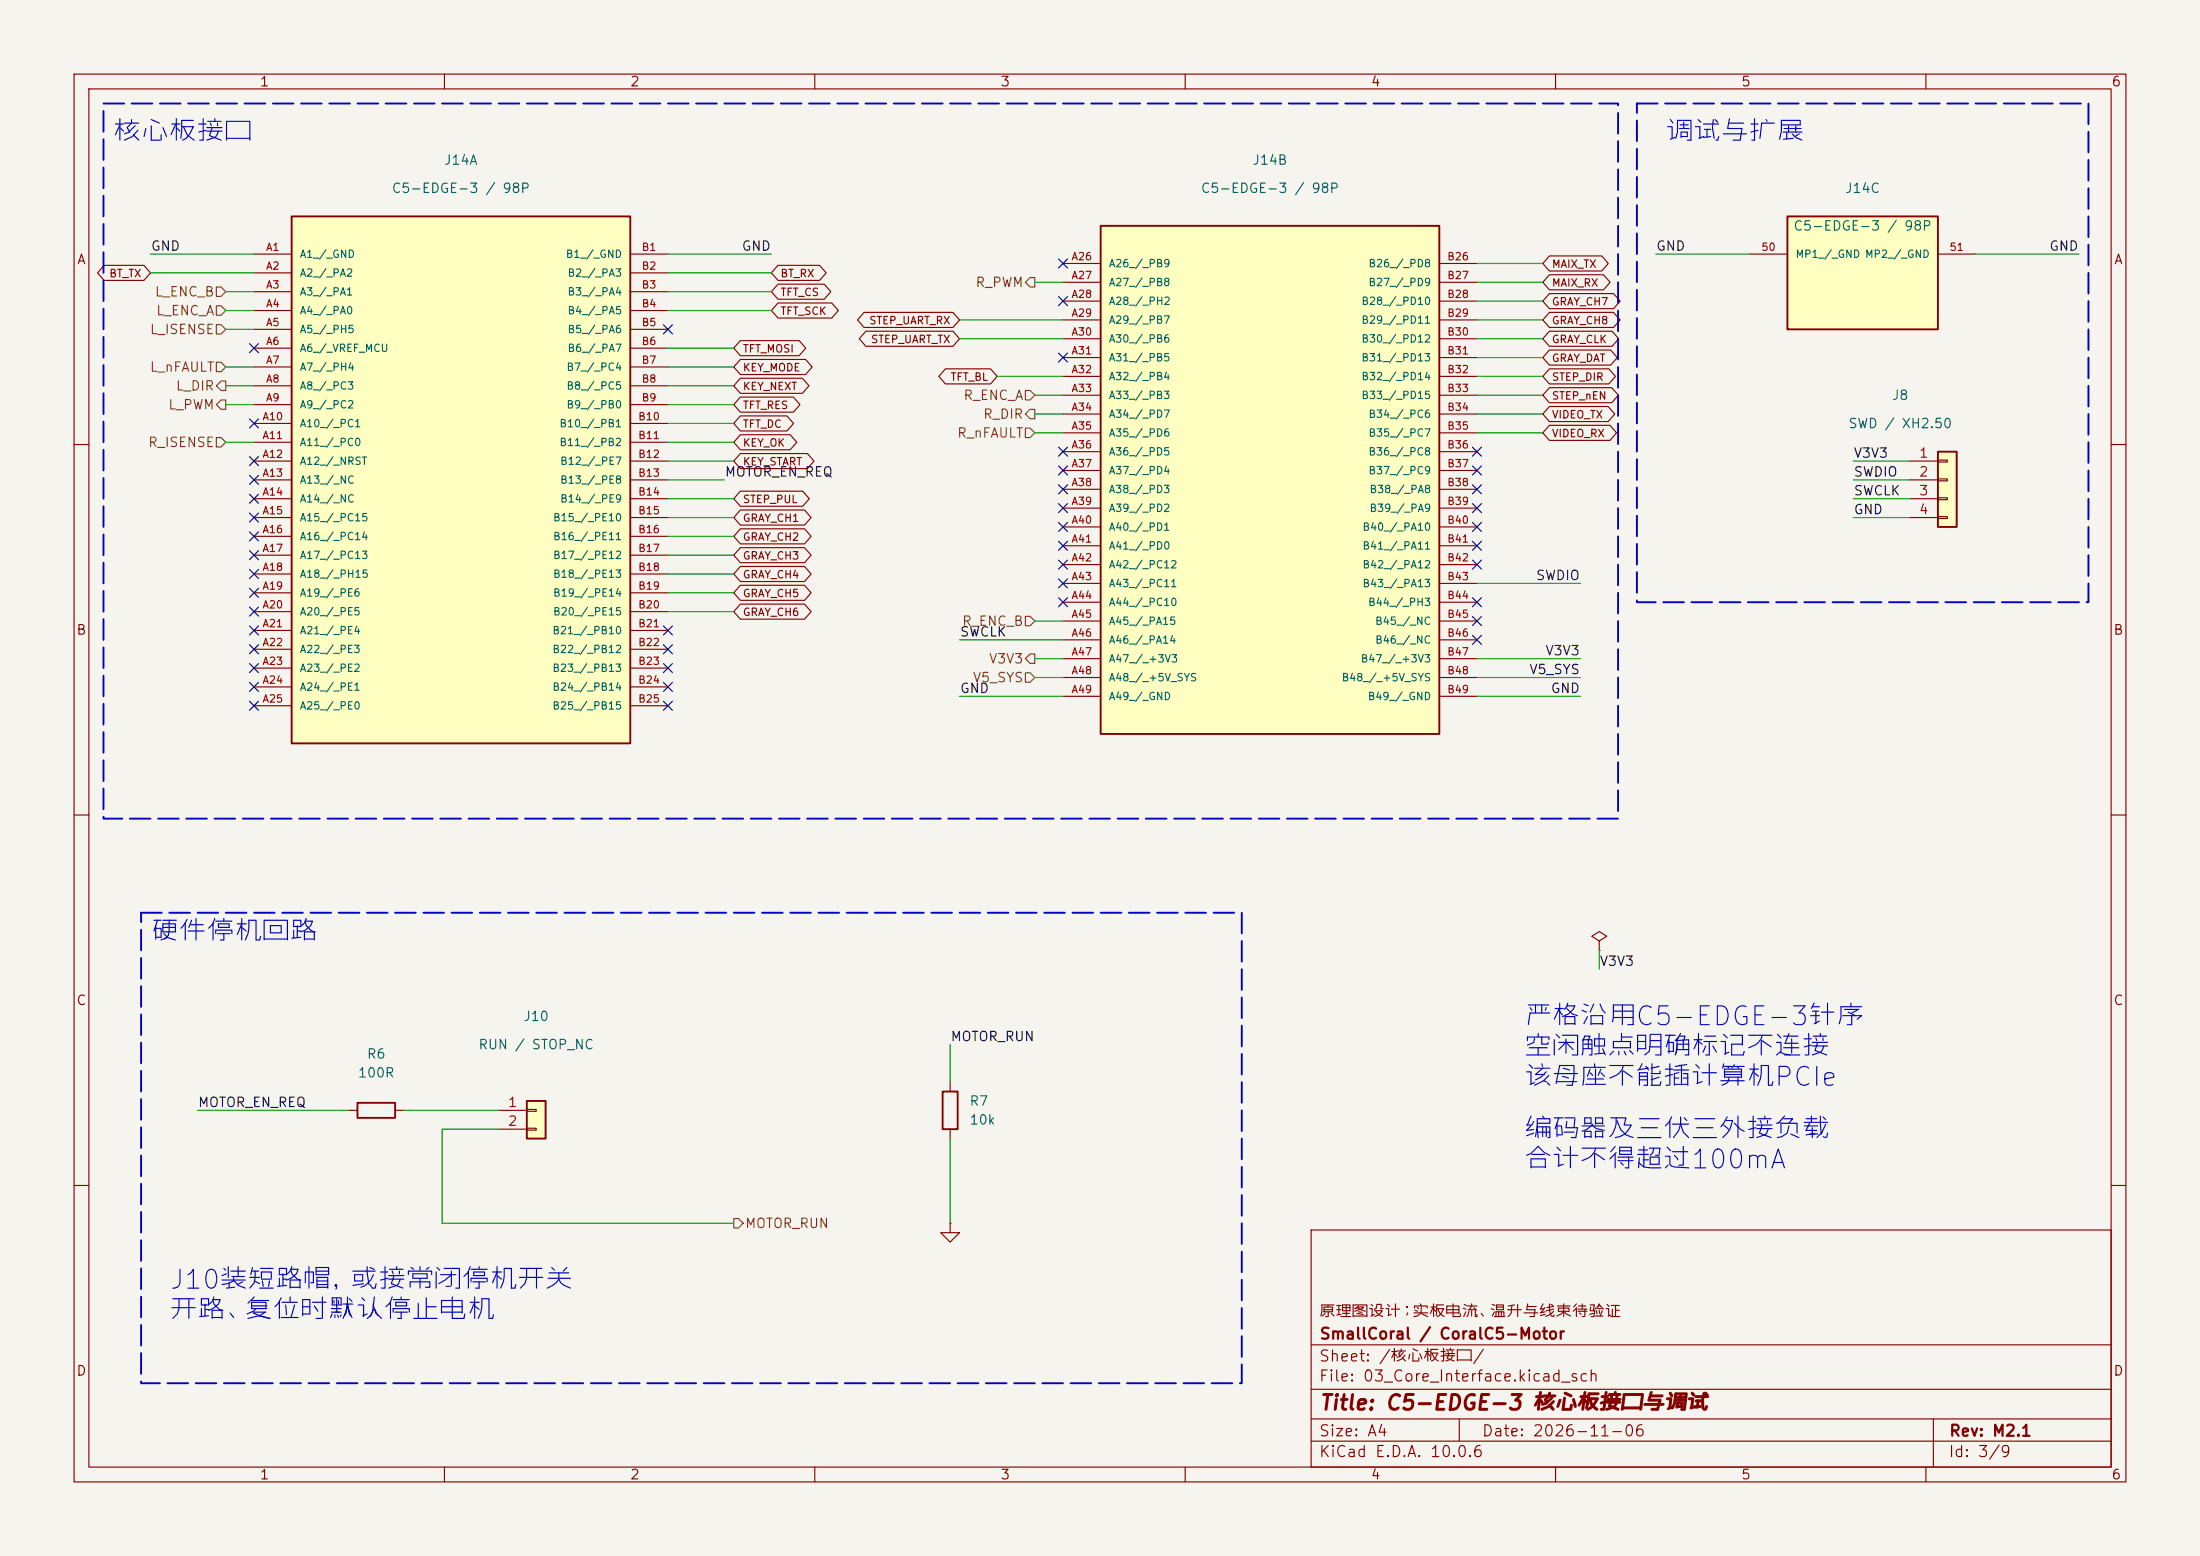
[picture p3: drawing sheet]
<svg xmlns="http://www.w3.org/2000/svg" width="297mm" height="210mm" viewBox="0 0 297 210" stroke-linecap="round" stroke-linejoin="round" font-family="sans-serif">
<path d="M0 0h297v210h-297z" fill="#f5f4ef" stroke="#f5f4ef" stroke-width=".14"/>
<g fill="none" stroke="#840000" stroke-width=".15">
<path d="M10 10h277v190h-277zM12 12h273v186h-273zM60 10v2M110 10v2M160 10v2M210 10v2M260 10v2M10 60h2M285 60h2M10 110h2M285 110h2M10 160h2"/>
<path d="M128.3 165.1v1.3h1.2l-1.2 1.2-1.3-1.2h1.3M128.3 165.1h.1M177 166h108v32h-108zM285 160h2M60 198v2M110 198v2M160 198v2M177 194.5h108M177 191.5h108M177 187.5h108M177 181.5h108M197 191.5v3"/>
<path d="M210 198v2M260 198v2M261 191.5v6.5"/>
</g>
<path d="M241.3 29.2h20.3v15.3h-20.3z" fill="#ffffc2"/>
<path d="M241.3 29.2h20.3v15.3h-20.3z" fill="none" stroke="#840000" stroke-width=".25"/>
<path d="M236.2 34.3h5.1M261.6 34.3h5.1" fill="none" stroke="#840000" stroke-width=".15"/>
<path d="M261.6 61h2.6v10.1h-2.6z" fill="#ffffc2"/>
<path d="M261.6 61h2.6v10.1h-2.6zM48.3 148.8h5v2.1h-5zM127.3 147.3h2v5.1h-2z" fill="none" stroke="#840000" stroke-width=".25"/>
<path d="M257.8 62.2h3.8M257.8 64.8h3.8M257.8 67.3h3.8M257.8 69.9h3.8M261.6 62.1h1.3v.3h-1.3zM261.6 64.6h1.3v.3h-1.3zM261.6 67.2h1.3v.2h-1.3zM261.6 69.7h1.3v.3h-1.3zM47 149.9h1.3M53.3 149.9h1.3M128.3 146.1v1.2M128.3 152.4v1.3" fill="none" stroke="#840000" stroke-width=".15"/>
<path d="M71.1 148.6h2.6v5.1h-2.6z" fill="#ffffc2"/>
<path d="M71.1 148.6h2.6v5.1h-2.6z" fill="none" stroke="#840000" stroke-width=".25"/>
<path d="M215.9 127l1-.6-1-.7-1 .7 1 .6v1.3M215.9 128.3h.1M67.3 149.9h3.8M67.3 152.4h3.8M71.1 149.7h1.3v.3h-1.3zM71.1 152.3h1.3v.2h-1.3z" fill="none" stroke="#840000" stroke-width=".15"/>
<path d="M39.4 29.2h45.7v71.1h-45.7z" fill="#ffffc2"/>
<path d="M39.4 29.2h45.7v71.1h-45.7z" fill="none" stroke="#840000" stroke-width=".25"/>
<g fill="none" stroke="#840000" stroke-width=".15">
<path d="M34.3 34.3h5.1M34.3 36.8h5.1M34.3 39.4h5.1M85.1 34.3h5.1M85.1 36.8h5.1M85.1 39.4h5.1M34.3 41.9h5.1M34.3 44.5h5.1M34.3 47h5.1M34.3 49.5h5.1M34.3 52.1h5.1M34.3 54.6h5.1"/>
<path d="M34.3 57.2h5.1M34.3 59.7h5.1M85.1 41.9h5.1M85.1 44.5h5.1M85.1 47h5.1M85.1 49.5h5.1M85.1 52.1h5.1M85.1 54.6h5.1M85.1 57.2h5.1M85.1 59.7h5.1M34.3 62.2h5.1M34.3 64.8h5.1"/>
<path d="M34.3 67.3h5.1M34.3 69.9h5.1M34.3 72.4h5.1M34.3 74.9h5.1M34.3 77.5h5.1M85.1 62.2h5.1M85.1 64.8h5.1M85.1 67.3h5.1M85.1 69.9h5.1M85.1 72.4h5.1M85.1 74.9h5.1M85.1 77.5h5.1"/>
<path d="M34.3 80h5.1M34.3 82.6h5.1M34.3 85.1h5.1M34.3 87.6h5.1M34.3 90.2h5.1M34.3 92.7h5.1M34.3 95.3h5.1M85.1 80h5.1M85.1 82.6h5.1M85.1 85.1h5.1M85.1 87.6h5.1M85.1 90.2h5.1"/>
<path d="M85.1 92.7h5.1M85.1 95.3h5.1"/>
</g>
<path d="M148.6 30.5h45.7v68.6h-45.7z" fill="#ffffc2"/>
<path d="M148.6 30.5h45.7v68.6h-45.7z" fill="none" stroke="#840000" stroke-width=".25"/>
<g fill="none" stroke="#840000" stroke-width=".15">
<path d="M14.1 35.8h5.3l.9 1-.9 1h-5.3l-.9-1zM105 38.4h6.3l.9 1-.9 1h-6.3l-.9-1zM105 35.8h5.6l.9 1-.9 1h-5.6l-.9-1zM143.5 35.6h5.1M143.5 38.1h5.1M194.3 35.6h5.1M194.3 38.1h5.1M209.2 39.6h8.6l.9 1-.9 1.1h-8.6l-.9-1.1zM209.2 37.1h7.3l.9 1-.9 1h-7.3l-.9-1zM209.2 34.5h7l.9 1.1-.9 1h-7l-.9-1zM99.9 48.5h8.9l.8 1-.8 1h-8.9l-.8-1zM99.9 51.1h8.4l.9 1-.9 1h-8.4l-.8-1z"/>
<path d="M99.9 46h8l.9 1-.9 1h-8l-.8-1zM99.9 58.7h6.8l.9 1-.9 1h-6.8l-.8-1zM99.9 56.1h6.3l.9 1.1-.9 1h-6.3l-.8-1zM99.9 53.6h7.2l.9 1-.9 1h-7.2l-.8-1zM105 40.9h7.3l.9 1-.9 1h-7.3l-.9-1zM116.6 42.2h12.1l.8 1-.8 1h-12.1l-.8-1zM116.9 44.7h11.8l.8 1-.8 1h-11.8l-.9-1zM127.6 49.8h6.1l.9 1-.9 1h-6.1l-.9-1zM143.5 40.6h5.1M143.5 43.2h5.1M143.5 45.7h5.1M143.5 48.3h5.1"/>
<path d="M143.5 50.8h5.1M143.5 53.3h5.1M143.5 55.9h5.1M143.5 58.4h5.1M194.3 40.6h5.1M194.3 43.2h5.1M194.3 45.7h5.1M194.3 48.3h5.1M194.3 50.8h5.1M194.3 53.3h5.1M194.3 55.9h5.1M194.3 58.4h5.1"/>
<path d="M209.2 49.8h8l.9 1-.9 1h-8l-.9-1zM209.2 57.4h8.1l.9 1-.9 1h-8.1l-.9-1zM209.2 52.3h8.4l.9 1-.9 1.1h-8.4l-.9-1.1zM209.2 54.9h7.9l.9 1-.9 1h-7.9l-.9-1zM209.2 44.7h8.4l.9 1-.9 1h-8.4l-.9-1zM209.2 47.2h8.2l.9 1.1-.9 1h-8.2l-.9-1zM209.2 42.2h8.6l.9 1-.9 1h-8.6l-.9-1zM99.9 76.5h8.7l.9 1-.9 1h-8.7l-.8-1zM99.9 61.2h9.1l.9 1-.9 1h-9.1l-.8-1zM99.9 66.3h8.5l.9 1-.9 1h-8.5l-.8-1zM99.9 68.8h8.7l.9 1.1-.9 1h-8.7l-.8-1zM99.9 73.9h8.7l.9 1-.9 1h-8.7l-.8-1z"/>
<path d="M99.9 79h8.7l.9 1-.9 1h-8.7l-.8-1zM99.9 71.4h8.7l.9 1-.9 1h-8.7l-.8-1zM143.5 61h5.1M143.5 63.5h5.1M143.5 66h5.1M143.5 68.6h5.1M143.5 71.1h5.1M143.5 73.7h5.1M143.5 76.2h5.1M143.5 78.7h5.1M194.3 61h5.1M194.3 63.5h5.1"/>
<path d="M194.3 66h5.1M194.3 68.6h5.1M194.3 71.1h5.1M194.3 73.7h5.1M194.3 76.2h5.1M194.3 78.7h5.1M99.9 81.5h8.7l.9 1.1-.9 1h-8.7l-.8-1zM143.5 81.3h5.1M143.5 83.8h5.1M143.5 86.4h5.1M143.5 88.9h5.1M143.5 91.4h5.1"/>
<path d="M143.5 94h5.1M194.3 81.3h5.1M194.3 83.8h5.1M194.3 86.4h5.1M194.3 88.9h5.1M194.3 91.4h5.1M194.3 94h5.1"/>
</g>
<g fill="none" stroke="#725600" stroke-width=".15">
<path d="M29.2 38.7h.6l.7 .7-.7 .6h-.6zM139.1 37.5h.6v1.2h-.6l-.7-.6zM29.2 43.8h.6l.7 .7-.7 .6h-.6zM29.2 48.9h.6l.7 .6-.7 .7h-.6zM29.2 59.1h.6l.7 .6-.7 .6h-.6zM29.2 41.3h.6l.7 .6-.7 .6h-.6zM29.8 51.4h.7v1.3h-.7l-.6-.6zM29.8 54h.7v1.2h-.7l-.6-.6zM138.4 52.7h.7l.6 .6-.6 .7h-.7zM138.4 57.8h.7l.6 .6-.6 .7h-.7zM139.1 55.2h.6v1.3h-.6l-.7-.6zM138.4 90.8h.7l.6 .6-.6 .7h-.7z"/>
<path d="M138.4 83.2h.7l.6 .6-.6 .7h-.7zM139.1 88.3h.6v1.2h-.6l-.7-.6zM99.1 164.5h.6l.6 .6-.6 .6h-.6z"/>
</g>
<g fill="none" stroke="#009600" stroke-width=".15">
<path d="M20.3 34.3h14M20.3 36.8h14M30.5 39.4h3.8M90.2 34.3h13.9M90.2 39.4h13.9M90.2 36.8h13.9M139.7 38.1h3.8M199.4 35.6h8.9M199.4 38.1h8.9M223.5 34.3h12.7M266.7 34.3h14M30.5 54.6h3.8"/>
<path d="M30.5 59.7h3.8M30.5 52.1h3.8M30.5 49.5h3.8M30.5 41.9h3.8M30.5 44.5h3.8M90.2 54.6h8.9M90.2 59.7h8.9M90.2 52.1h8.9M90.2 49.5h8.9M90.2 47h8.9M90.2 41.9h13.9M90.2 57.2h8.9"/>
<path d="M129.5 45.7h14M129.5 43.2h14M134.6 50.8h8.9M139.7 55.9h3.8M139.7 53.3h3.8M139.7 58.4h3.8M199.4 55.9h8.9M199.4 45.7h8.9M199.4 43.2h8.9M199.4 40.6h8.9M199.4 50.8h8.9M199.4 48.3h8.9"/>
<path d="M199.4 53.3h8.9M199.4 58.4h8.9M90.2 69.9h8.9M90.2 72.4h8.9M90.2 74.9h8.9M90.2 64.8h7.6M90.2 62.2h8.9M90.2 67.3h8.9M90.2 77.5h8.9M199.4 78.7h14M250.2 69.9h7.6M250.2 64.8h7.6"/>
<path d="M250.2 62.2h7.6M250.2 67.3h7.6M90.2 80h8.9M90.2 82.6h8.9M129.5 86.4h14M129.5 94h14M139.7 88.9h3.8M139.7 83.8h3.8M139.7 91.4h3.8M199.4 88.9h14M199.4 91.4h14M199.4 94h14"/>
<path d="M215.9 128.3v2.5M26.7 149.9h20.3M54.6 149.9h12.7M67.3 152.4h-7.6v12.7h39.4M128.3 141v5.1M128.3 153.7v11.4"/>
</g>
<g fill="none" stroke="#000084" stroke-width=".15">
<path d="M142.9 35l1.2 1.2M144.1 35l-1.2 1.2M33.7 46.4l1.2 1.2M33.7 56.5l1.2 1.3M34.9 46.4l-1.2 1.2M34.9 56.5l-1.2 1.3M89.6 43.8l1.2 1.3M90.8 43.8l-1.2 1.3M142.9 40l1.2 1.2M142.9 47.7l1.2 1.2M144.1 40l-1.2 1.2M144.1 47.7l-1.2 1.2"/>
<path d="M33.7 66.7l1.2 1.2M33.7 76.9l1.2 1.2M33.7 69.2l1.2 1.3M33.7 74.3l1.2 1.2M33.7 61.6l1.2 1.2M33.7 79.4l1.2 1.2M33.7 64.2l1.2 1.2M33.7 71.8l1.2 1.2M34.9 66.7l-1.2 1.2M34.9 76.9l-1.2 1.2M34.9 69.2l-1.2 1.3M34.9 74.3l-1.2 1.2"/>
<path d="M34.9 61.6l-1.2 1.2M34.9 79.4l-1.2 1.2M34.9 64.2l-1.2 1.2M34.9 71.8l-1.2 1.2M142.9 70.5l1.2 1.2M142.9 68l1.2 1.2M142.9 62.9l1.2 1.2M142.9 65.4l1.2 1.2M142.9 60.4l1.2 1.2M142.9 73.1l1.2 1.2M142.9 75.6l1.2 1.2M142.9 78.1l1.2 1.2"/>
<path d="M144.1 70.5l-1.2 1.2M144.1 68l-1.2 1.2M144.1 62.9l-1.2 1.2M144.1 65.4l-1.2 1.2M144.1 60.4l-1.2 1.2M144.1 73.1l-1.2 1.2M144.1 75.6l-1.2 1.2M144.1 78.1l-1.2 1.2M198.8 73.1l1.2 1.2M198.8 62.9l1.2 1.2M198.8 65.4l1.2 1.2M198.8 68l1.2 1.2"/>
<path d="M198.8 70.5l1.2 1.2M198.8 60.4l1.2 1.2M198.8 75.6l1.2 1.2M200 73.1l-1.2 1.2M200 62.9l-1.2 1.2M200 65.4l-1.2 1.2M200 68l-1.2 1.2M200 70.5l-1.2 1.2M200 60.4l-1.2 1.2M200 75.6l-1.2 1.2M33.7 87l1.2 1.2M33.7 89.6l1.2 1.2"/>
<path d="M33.7 92.1l1.2 1.2M33.7 94.6l1.2 1.3M33.7 81.9l1.2 1.3M33.7 84.5l1.2 1.2M34.9 87l-1.2 1.2M34.9 89.6l-1.2 1.2M34.9 92.1l-1.2 1.2M34.9 94.6l-1.2 1.3M34.9 81.9l-1.2 1.3M34.9 84.5l-1.2 1.2M89.6 92.1l1.2 1.2M89.6 94.6l1.2 1.3"/>
<path d="M89.6 89.6l1.2 1.2M89.6 87l1.2 1.2M89.6 84.5l1.2 1.2M90.8 92.1l-1.2 1.2M90.8 94.6l-1.2 1.3M90.8 89.6l-1.2 1.2M90.8 87l-1.2 1.2M90.8 84.5l-1.2 1.2M142.9 80.7l1.2 1.2M144.1 80.7l-1.2 1.2M198.8 83.2l1.2 1.2M198.8 80.7l1.2 1.2"/>
<path d="M198.8 85.8l1.2 1.2M200 83.2l-1.2 1.2M200 80.7l-1.2 1.2M200 85.8l-1.2 1.2"/>
</g>
<path d="M14 14h204.4v96.5h-204.4zM221 14h60.9v67.3h-60.9zM19 123.2h148.6v63.5h-148.6z" fill="none" stroke="#0000c2" stroke-width=".25" stroke-dasharray="2.8 1"/>
<g font-size="2.5" fill="#0000c2">
<text x="15.1" y="19.7">核心板接口</text>
<text x="224.6" y="19.7">调试与扩展</text>
<text x="20.2" y="127.6">硬件停机回路</text>
<text x="205.6" y="139.1">严格沿用C5-EDGE-3针序</text>
<text x="205.6" y="143.2">空闲触点明确标记不连接</text>
<text x="205.6" y="147.2">该母座不能插计算机PCIe</text>
<text x="205.6" y="154.3">编码器及三伏三外接负载</text>
<text x="205.6" y="158.4">合计不得超过100mA</text>
<text x="22.7" y="174.6">J10装短路帽，或接常闭停机开关</text>
<text x="22.7" y="178.7">开路、复位时默认停止电机</text>
</g>
<text font-size="2" fill="#840000" x="178" y="190.8">Title: C5-EDGE-3 核心板接口与调试</text>
<g font-size="1.5" fill="#840000">
<text x="178" y="178.1">原理图设计；实板电流、温升与线束待验证</text>
<text x="178" y="184.1">Sheet: /核心板接口/</text>
<text x="178" y="181.1">SmallCoral / CoralC5-Motor</text>
<text x="178" y="186.8">File: 03_Core_Interface.kicad_sch</text>
<text x="178" y="197">KiCad E.D.A. 10.0.6</text>
<text x="178" y="194.2">Size: A4</text>
<text x="200" y="194.2">Date: 2026-11-06</text>
<text x="263" y="197">Id: 3/9</text>
<text x="263" y="194.2">Rev: M2.1</text>
</g>
<g font-size="1.3" fill="#840000">
<text x="35" y="12">1</text>
<text x="85" y="12">2</text>
<text x="135" y="12">3</text>
<text x="185" y="12">4</text>
<text x="235" y="12">5</text>
<text x="285" y="12">6</text>
<text x="10.3" y="36">A</text>
<text x="285.3" y="36">A</text>
<text x="10.2" y="86">B</text>
<text x="285.2" y="86">B</text>
<text x="10.2" y="136">C</text>
<text x="285.2" y="136">C</text>
<text x="10.2" y="186">D</text>
<text x="285.2" y="186">D</text>
<text x="35" y="200">1</text>
<text x="85" y="200">2</text>
<text x="135" y="200">3</text>
<text x="185" y="200">4</text>
<text x="235" y="200">5</text>
<text x="285" y="200">6</text>
</g>
<g font-size="1.3" fill="#006464">
<text x="59.9" y="22.6">J14A</text>
<text x="169" y="22.6">J14B</text>
<text x="52.8" y="26.4">C5-EDGE-3 / 98P</text>
<text x="162" y="26.4">C5-EDGE-3 / 98P</text>
<text x="249" y="26.4">J14C</text>
<text x="242" y="31.4">C5-EDGE-3 / 98P</text>
<text x="249.4" y="58.1">SWD / XH2.50</text>
<text x="255.3" y="54.3">J8</text>
<text x="49.4" y="143.2">R6</text>
<text x="64.5" y="141.9">RUN / STOP_NC</text>
<text x="70.6" y="138.1">J10</text>
<text x="48.2" y="145.7">100R</text>
<text x="130.8" y="149.6">R7</text>
<text x="130.8" y="152.1">10k</text>
</g>
<g font-size="1.3" fill="#0f0f0f">
<text x="20.3" y="34.2">GND</text>
<text x="100" y="34.2">GND</text>
<text x="223.5" y="34.2">GND</text>
<text x="276.6" y="34.2">GND</text>
<text x="97.8" y="64.6">MOTOR_EN_REQ</text>
<text x="250.2" y="64.6">SWDIO</text>
<text x="250.2" y="62.1">V3V3</text>
<text x="250.2" y="67.2">SWCLK</text>
<text x="250.2" y="69.7">GND</text>
<text x="207.3" y="78.6">SWDIO</text>
<text x="129.5" y="86.2">SWCLK</text>
<text x="208.5" y="88.8">V3V3</text>
<text x="129.5" y="93.9">GND</text>
<text x="206.4" y="91.3">V5_SYS</text>
<text x="209.3" y="93.9">GND</text>
<text x="215.9" y="130.7">V3V3</text>
<text x="128.2" y="140.8">MOTOR_RUN</text>
<text x="26.6" y="149.7">MOTOR_EN_REQ</text>
</g>
<g font-size="1.3" fill="#725600">
<text x="20.8" y="40.3">L_ENC_B</text>
<text x="131.6" y="39.1">R_PWM</text>
<text x="20.1" y="45.4">L_ISENSE</text>
<text x="21" y="42.9">L_ENC_A</text>
<text x="20.1" y="50.5">L_nFAULT</text>
<text x="23.7" y="53">L_DIR</text>
<text x="22.6" y="55.6">L_PWM</text>
<text x="129.1" y="59.4">R_nFAULT</text>
<text x="130" y="54.3">R_ENC_A</text>
<text x="132.6" y="56.8">R_DIR</text>
<text x="19.9" y="60.7">R_ISENSE</text>
<text x="129.8" y="84.8">R_ENC_B</text>
<text x="133.4" y="89.9">V3V3</text>
<text x="131.2" y="92.4">V5_SYS</text>
<text x="100.5" y="166.1">MOTOR_RUN</text>
</g>
<g font-size="1.3" fill="#a90000">
<text x="259" y="62.1">1</text>
<text x="259" y="64.6">2</text>
<text x="259" y="67.2">3</text>
<text x="259" y="69.7">4</text>
<text x="68.5" y="149.7">1</text>
<text x="68.5" y="152.3">2</text>
</g>
<g font-size="1" fill="#a90000">
<text x="35.8" y="34.1">A1</text>
<text x="86.6" y="34.1">B1</text>
<text x="144.6" y="35.4">A26</text>
<text x="195.3" y="35.4">B26</text>
<text x="237.7" y="34.1">50</text>
<text x="263.1" y="34.1">51</text>
<text x="35.8" y="36.6">A2</text>
<text x="35.8" y="39.2">A3</text>
<text x="35.8" y="41.7">A4</text>
<text x="86.6" y="36.6">B2</text>
<text x="86.6" y="39.2">B3</text>
<text x="86.6" y="41.7">B4</text>
<text x="144.6" y="37.9">A27</text>
<text x="144.6" y="40.5">A28</text>
<text x="195.3" y="37.9">B27</text>
<text x="195.3" y="40.5">B28</text>
<text x="35.8" y="44.3">A5</text>
<text x="35.8" y="46.8">A6</text>
<text x="86.6" y="44.3">B5</text>
<text x="86.6" y="46.8">B6</text>
<text x="144.6" y="43">A29</text>
<text x="144.6" y="45.5">A30</text>
<text x="195.3" y="43">B29</text>
<text x="195.3" y="45.5">B30</text>
<text x="35.8" y="49.3">A7</text>
<text x="35.8" y="51.9">A8</text>
<text x="86.6" y="49.3">B7</text>
<text x="86.6" y="51.9">B8</text>
<text x="144.6" y="48.1">A31</text>
<text x="144.6" y="50.6">A32</text>
<text x="144.6" y="53.2">A33</text>
<text x="195.3" y="48.1">B31</text>
<text x="195.3" y="50.6">B32</text>
<text x="195.3" y="53.2">B33</text>
<text x="35.3" y="57">A10</text>
<text x="35.3" y="59.5">A11</text>
<text x="35.8" y="54.4">A9</text>
<text x="86.1" y="57">B10</text>
<text x="86.1" y="59.5">B11</text>
<text x="86.6" y="54.4">B9</text>
<text x="144.6" y="55.7">A34</text>
<text x="144.6" y="58.2">A35</text>
<text x="195.3" y="55.7">B34</text>
<text x="195.3" y="58.2">B35</text>
<text x="35.3" y="62">A12</text>
<text x="35.3" y="64.6">A13</text>
<text x="86.1" y="62">B12</text>
<text x="86.1" y="64.6">B13</text>
<text x="144.6" y="60.8">A36</text>
<text x="144.6" y="63.3">A37</text>
<text x="144.6" y="65.9">A38</text>
<text x="195.3" y="60.8">B36</text>
<text x="195.3" y="63.3">B37</text>
<text x="195.3" y="65.9">B38</text>
<text x="35.3" y="67.1">A14</text>
<text x="35.3" y="69.7">A15</text>
<text x="86.1" y="67.1">B14</text>
<text x="86.1" y="69.7">B15</text>
<text x="144.6" y="68.4">A39</text>
<text x="144.6" y="70.9">A40</text>
<text x="195.3" y="68.4">B39</text>
<text x="195.3" y="70.9">B40</text>
<text x="35.3" y="72.2">A16</text>
<text x="35.3" y="74.7">A17</text>
<text x="35.3" y="77.3">A18</text>
<text x="86.1" y="72.2">B16</text>
<text x="86.1" y="74.7">B17</text>
<text x="86.1" y="77.3">B18</text>
<text x="144.6" y="73.5">A41</text>
<text x="144.6" y="76">A42</text>
<text x="195.3" y="73.5">B41</text>
<text x="195.3" y="76">B42</text>
<text x="35.3" y="79.8">A19</text>
<text x="35.3" y="82.4">A20</text>
<text x="86.1" y="79.8">B19</text>
<text x="86.1" y="82.4">B20</text>
<text x="144.6" y="78.6">A43</text>
<text x="144.6" y="81.1">A44</text>
<text x="144.6" y="83.6">A45</text>
<text x="195.3" y="78.6">B43</text>
<text x="195.3" y="81.1">B44</text>
<text x="195.3" y="83.6">B45</text>
<text x="35.3" y="84.9">A21</text>
<text x="35.3" y="87.4">A22</text>
<text x="35.3" y="90">A23</text>
<text x="86.1" y="84.9">B21</text>
<text x="86.1" y="87.4">B22</text>
<text x="86.1" y="90">B23</text>
<text x="144.6" y="86.2">A46</text>
<text x="144.6" y="88.7">A47</text>
<text x="195.3" y="86.2">B46</text>
<text x="195.3" y="88.7">B47</text>
<text x="35.3" y="92.5">A24</text>
<text x="35.3" y="95.1">A25</text>
<text x="86.1" y="92.5">B24</text>
<text x="86.1" y="95.1">B25</text>
<text x="144.6" y="91.3">A48</text>
<text x="144.6" y="93.8">A49</text>
<text x="195.3" y="91.3">B48</text>
<text x="195.3" y="93.8">B49</text>
</g>
<g font-size="1" fill="#006464">
<text x="40.4" y="35">A1_/_GND</text>
<text x="76.3" y="35">B1_/_GND</text>
<text x="242.3" y="35">MP1_/_GND MP2_/_GND</text>
<text x="40.4" y="37.6">A2_/_PA2</text>
<text x="40.4" y="40.1">A3_/_PA1</text>
<text x="76.5" y="37.6">B2_/_PA3</text>
<text x="76.5" y="40.1">B3_/_PA4</text>
<text x="149.6" y="36.3">A26_/_PB9</text>
<text x="149.6" y="38.9">A27_/_PB8</text>
<text x="149.6" y="41.4">A28_/_PH2</text>
<text x="183.7" y="41.4">B28_/_PD10</text>
<text x="184.7" y="36.3">B26_/_PD8</text>
<text x="184.7" y="38.9">B27_/_PD9</text>
<text x="40.4" y="42.7">A4_/_PA0</text>
<text x="40.4" y="45.2">A5_/_PH5</text>
<text x="40.4" y="47.7">A6_/_VREF_MCU</text>
<text x="76.5" y="42.7">B4_/_PA5</text>
<text x="76.5" y="45.2">B5_/_PA6</text>
<text x="76.5" y="47.7">B6_/_PA7</text>
<text x="149.6" y="43.9">A29_/_PB7</text>
<text x="149.6" y="46.5">A30_/_PB6</text>
<text x="183.7" y="43.9">B29_/_PD11</text>
<text x="183.7" y="46.5">B30_/_PD12</text>
<text x="40.4" y="50.3">A7_/_PH4</text>
<text x="40.4" y="52.8">A8_/_PC3</text>
<text x="76.4" y="50.3">B7_/_PC4</text>
<text x="76.4" y="52.8">B8_/_PC5</text>
<text x="149.6" y="49">A31_/_PB5</text>
<text x="149.6" y="51.6">A32_/_PB4</text>
<text x="183.7" y="49">B31_/_PD13</text>
<text x="183.7" y="51.6">B32_/_PD14</text>
<text x="40.4" y="55.4">A9_/_PC2</text>
<text x="40.4" y="57.9">A10_/_PC1</text>
<text x="75.4" y="57.9">B10_/_PB1</text>
<text x="76.4" y="55.4">B9_/_PB0</text>
<text x="149.6" y="54.1">A33_/_PB3</text>
<text x="149.6" y="56.6">A34_/_PD7</text>
<text x="149.6" y="59.2">A35_/_PD6</text>
<text x="183.7" y="54.1">B33_/_PD15</text>
<text x="184.7" y="56.6">B34_/_PC6</text>
<text x="184.7" y="59.2">B35_/_PC7</text>
<text x="40.4" y="60.4">A11_/_PC0</text>
<text x="40.4" y="63">A12_/_NRST</text>
<text x="40.4" y="65.5">A13_/_NC</text>
<text x="75.4" y="60.4">B11_/_PB2</text>
<text x="75.5" y="63">B12_/_PE7</text>
<text x="75.5" y="65.5">B13_/_PE8</text>
<text x="149.6" y="61.7">A36_/_PD5</text>
<text x="149.6" y="64.3">A37_/_PD4</text>
<text x="184.7" y="61.7">B36_/_PC8</text>
<text x="184.7" y="64.3">B37_/_PC9</text>
<text x="40.4" y="68.1">A14_/_NC</text>
<text x="40.4" y="70.6">A15_/_PC15</text>
<text x="74.6" y="70.6">B15_/_PE10</text>
<text x="75.5" y="68.1">B14_/_PE9</text>
<text x="149.6" y="66.8">A38_/_PD3</text>
<text x="149.6" y="69.3">A39_/_PD2</text>
<text x="149.6" y="71.9">A40_/_PD1</text>
<text x="183.9" y="71.9">B40_/_PA10</text>
<text x="184.8" y="66.8">B38_/_PA8</text>
<text x="184.8" y="69.3">B39_/_PA9</text>
<text x="40.4" y="73.1">A16_/_PC14</text>
<text x="40.4" y="75.7">A17_/_PC13</text>
<text x="74.6" y="73.1">B16_/_PE11</text>
<text x="74.6" y="75.7">B17_/_PE12</text>
<text x="149.6" y="74.4">A41_/_PD0</text>
<text x="149.6" y="77">A42_/_PC12</text>
<text x="183.9" y="74.4">B41_/_PA11</text>
<text x="183.9" y="77">B42_/_PA12</text>
<text x="40.4" y="78.2">A18_/_PH15</text>
<text x="40.4" y="80.8">A19_/_PE6</text>
<text x="40.4" y="83.3">A20_/_PE5</text>
<text x="74.6" y="78.2">B18_/_PE13</text>
<text x="74.6" y="80.8">B19_/_PE14</text>
<text x="74.6" y="83.3">B20_/_PE15</text>
<text x="149.6" y="79.5">A43_/_PC11</text>
<text x="149.6" y="82">A44_/_PC10</text>
<text x="183.9" y="79.5">B43_/_PA13</text>
<text x="184.6" y="82">B44_/_PH3</text>
<text x="40.4" y="85.8">A21_/_PE4</text>
<text x="40.4" y="88.4">A22_/_PE3</text>
<text x="74.5" y="85.8">B21_/_PB10</text>
<text x="74.5" y="88.4">B22_/_PB12</text>
<text x="149.6" y="84.6">A45_/_PA15</text>
<text x="149.6" y="87.1">A46_/_PA14</text>
<text x="149.6" y="89.7">A47_/_+3V3</text>
<text x="183.6" y="89.7">B47_/_+3V3</text>
<text x="185.6" y="84.6">B45_/_NC</text>
<text x="185.6" y="87.1">B46_/_NC</text>
<text x="40.4" y="90.9">A23_/_PE2</text>
<text x="40.4" y="93.5">A24_/_PE1</text>
<text x="74.5" y="90.9">B23_/_PB13</text>
<text x="74.5" y="93.5">B24_/_PB14</text>
<text x="149.6" y="92.2">A48_/_+5V_SYS</text>
<text x="149.6" y="94.7">A49_/_GND</text>
<text x="181" y="92.2">B48_/_+5V_SYS</text>
<text x="184.6" y="94.7">B49_/_GND</text>
<text x="40.4" y="96">A25_/_PE0</text>
<text x="74.5" y="96">B25_/_PB15</text>
</g>
<g font-size="1" fill="#840000">
<text x="14.7" y="37.7">BT_TX</text>
<text x="105.3" y="40.2">TFT_CS</text>
<text x="105.3" y="37.7">BT_RX</text>
<text x="209.4" y="41.5">GRAY_CH7</text>
<text x="209.4" y="38.9">MAIX_RX</text>
<text x="209.4" y="36.4">MAIX_TX</text>
<text x="100.2" y="47.8">TFT_MOSI</text>
<text x="105.3" y="42.8">TFT_SCK</text>
<text x="117.3" y="44">STEP_UART_RX</text>
<text x="117.5" y="46.6">STEP_UART_TX</text>
<text x="209.4" y="46.6">GRAY_CLK</text>
<text x="209.4" y="44">GRAY_CH8</text>
<text x="100.2" y="50.4">KEY_MODE</text>
<text x="100.2" y="52.9">KEY_NEXT</text>
<text x="128.2" y="51.6">TFT_BL</text>
<text x="209.4" y="51.6">STEP_DIR</text>
<text x="209.4" y="49.1">GRAY_DAT</text>
<text x="100.2" y="58">TFT_DC</text>
<text x="100.2" y="55.5">TFT_RES</text>
<text x="209.4" y="59.3">VIDEO_RX</text>
<text x="209.4" y="54.2">STEP_nEN</text>
<text x="209.4" y="56.7">VIDEO_TX</text>
<text x="100.2" y="63.1">KEY_START</text>
<text x="100.2" y="60.5">KEY_OK</text>
<text x="100.2" y="68.2">STEP_PUL</text>
<text x="100.2" y="70.7">GRAY_CH1</text>
<text x="100.2" y="75.8">GRAY_CH3</text>
<text x="100.2" y="73.2">GRAY_CH2</text>
<text x="100.2" y="78.3">GRAY_CH4</text>
<text x="100.2" y="80.9">GRAY_CH5</text>
<text x="100.2" y="83.4">GRAY_CH6</text>
</g>
</svg>
